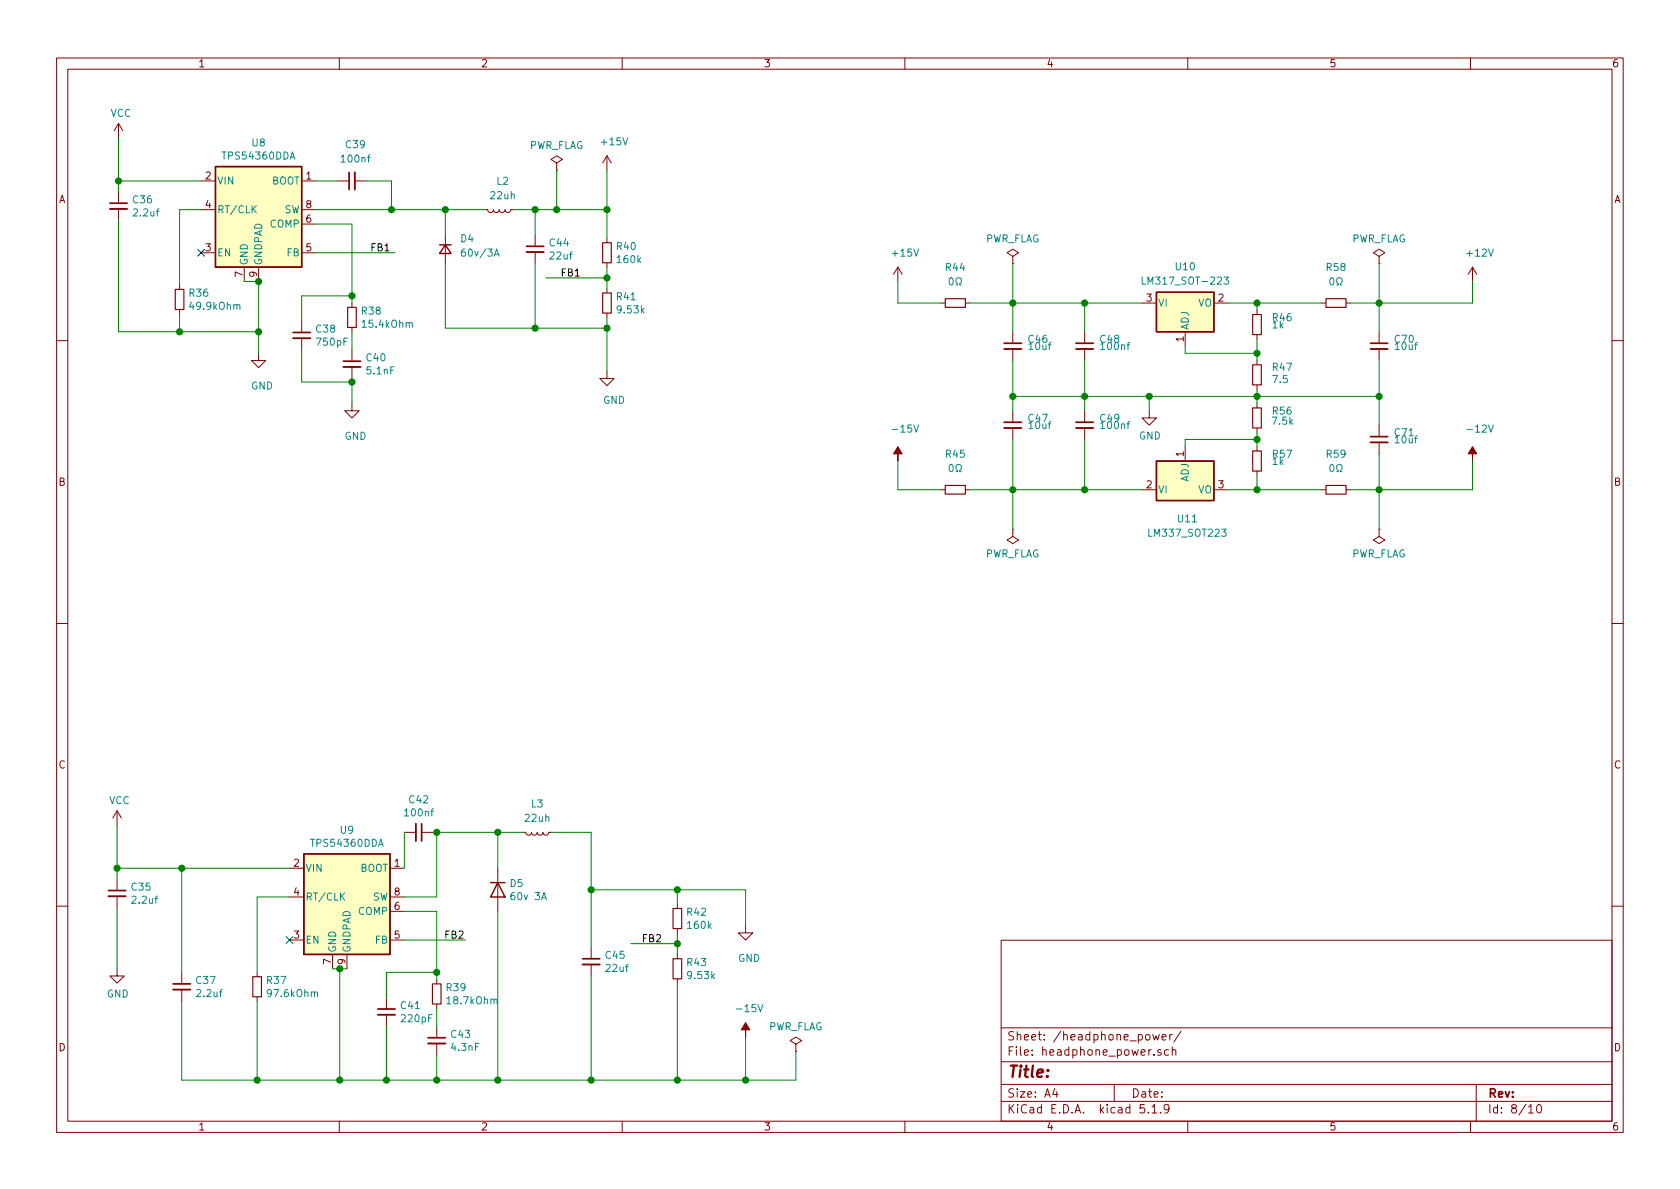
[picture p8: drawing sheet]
<svg xmlns="http://www.w3.org/2000/svg" width="297mm" height="210mm" viewBox="0 0 297 210" stroke-linecap="round" stroke-linejoin="round" font-family="sans-serif">
<g fill="none" stroke="#840000" stroke-width=".18">
<path d="M10 10.3h277v189.9h-277zM12 12.2h273v186.1h-273zM60 10.3v1.9M110 10.3v1.9M160 10.3v1.9M210 10.3v1.9M260 10.3v1.9M21 21.8l-.8 1.3M21 21.8v2.6M21 33.9v2M21 37v2M21 21.8l.7 1.3"/>
<path d="M35.6 32h2.5M35.6 37.1h2.5M53.3 32h2.6M53.3 37.1h2.6M53.3 39.6h2.6M59.7 32h2M62.7 32h2.1M85.7 37.1h.5l.1 .3 .4 .2 .3-.1 .2-.4 .2 .3 .3 .2 .4-.1 .2-.4 .1 .3 .3 .2 .4-.1 .2-.4 .1 .3 .3 .2 .4-.1 .2-.4h.5M98.4 28.8l1-.6-1-.6-1 .6 1 .6v1.3M98.4 30.1h.1M107.3 27.6v2.5M107.3 27.6l-.7 1.2"/>
<path d="M107.3 27.6l.8 1.2M31.7 50.4v.8M31.7 54.7v.8M35.6 44.7h2.5M43.2 47.2v2.6M45.7 47.2v2.6M53.3 56.8v2M53.3 59.8v2M53.3 44.7h2.6M62.2 53.6v.8M62.2 57.9v.8M78.7 41.5v5.1"/>
<path d="M94.6 41.5v2.1M94.6 44.6v2M107.3 42.2v.7M107.3 46.5v.7M107.3 51v.8M107.3 55.4v.7M158.7 47.2l-.7 1.3M158.7 47.2v2.6M158.7 47.2l.8 1.3M166.4 53.6h.7M170.7 53.6h.7M179.1 45.3l1-.6-1-.6-1 .6 1 .6v1.3"/>
<path d="M179.1 46.6h.1M179.1 58.7v2M191.8 58.7v2M201.9 53.6h2.6M209.5 58.7v2.5M214.6 53.6h2.6M222.2 54.9v.7M222.2 59.2v.7M233.7 53.6h.7M238 53.6h.8M243.8 45.3l1.1-.6-1.1-.6-1 .6 1 .6v1.3M243.8 46.6h.1"/>
<path d="M243.8 58.7v2M260.3 47.2l-.7 1.3M260.3 47.2v2.6M260.3 47.2l.8 1.3M10 60.2h2M45.7 62.5v1.2h1.3l-1.3 1.3-1.3-1.3h1.3M62.2 71.4v1.2h1.3l-1.3 1.3-1.2-1.3h1.2M62.2 61.8v2.1M62.2 64.9v2M107.3 65.7v1.2h1.3l-1.3 1.3-1.3-1.3h1.3M179.1 61.7v2M179.1 72.6v2.1"/>
<path d="M179.1 75.7v2M191.8 61.7v2M191.8 72.6v2.1M191.8 75.7v2M203.2 72.6v1.3h1.3l-1.3 1.3-1.3-1.3h1.3M209.5 79v2.5M222.2 63.7v.8M222.2 68.1v.7M222.2 71.4v.7M222.2 75.7v.7M222.2 79v.8M243.8 61.7v2"/>
<path d="M243.8 75.2v2M243.8 78.2v2.1M285 60.2h2M166.4 86.6h.7M170.7 86.6h.7M179.1 93.6v1.3l1 .6-1 .6-1-.6 1-.6M179.1 93.6h.1M201.9 86.6h2.6M214.6 86.6h2.6M222.2 83.3v.8M233.7 86.6h.7M238 86.6h.8"/>
<path d="M243.8 93.6v1.3l1.1 .6-1.1 .6-1-.6 1-.6M243.8 93.6h.1M10 110.3h2M285 110.3h2M20.7 143.4l-.8 1.2M20.7 143.4v2.5M20.7 155.4v2.1M20.7 158.5v2M20.7 143.4l.8 1.2M51.2 153.5h2.5M51.2 158.6h2.5M69 153.5h2.5"/>
<path d="M69 158.6h2.5M71.5 147.2h2M74.5 147.2h2.1M88 153.5v7.7M92.5 147.2h.5l.1 .3 .3 .2 .4-.1 .2-.4 .1 .3 .3 .2 .4-.1 .2-.4 .1 .3 .3 .2 .4-.1 .2-.4 .1 .3 .3 .2 .4-.1 .2-.4h.5M119.8 159.9v.7M10 160.2h2M20.7 171.3v1.3h1.3l-1.3 1.3-1.3-1.3h1.3M32.1 172v2M32.1 175v2M45.5 172v.7M45.5 176.3v.7"/>
<path d="M51.2 166.2h2.5M58.8 168.8v2.5M61.3 168.8v2.5M68.3 176.4v2M68.3 179.4v2.1M69 166.2h2.5M69 161.2h2.5M77.2 173.2v.8M77.2 177.5v.8M104.5 167.5v2M104.5 170.6v2M119.8 164.2v.8"/>
<path d="M119.8 168.8v.7M119.8 173.1v.8M131.8 163.7v1.3h1.3l-1.3 1.2-1.2-1.2h1.2M177 166.3h108v32h-108zM285 160.2h2M60 198.3v1.9M77.2 181.5v2M77.2 184.5v2.1M110 198.3v1.9M140.7 184.7l1-.7-1-.6-1 .6 1 .7v1.2M140.7 185.9h.1M160 198.3v1.9"/>
<path d="M177 194.8h108M177 191.8h108M177 187.8h108M177 181.8h108M186.5 192.5l-.4 1h1M186.8 193v1M197 191.8v3M202.3 195.3h-.7l-.1 .7 .3-.1 .5 .1 .1 .2-.1 .5-.2 .1-.6-.1M203 196.7v.1M203.7 195.8l.4-.5v1.5M203.7 196.8h.8M203.8 182.9l.3 1 .3-.7 .3 .7 .3-1"/>
<path d="M205.2 196.7v.1M205.3 185.7a.37 .37 0 0 0-.6 .1v.2l.6 .2v.1l-.2 .3-.4-.1M205.5 183.4l.7-.1-.1-.3-.4-.1-.2 .2v.7h.6M206.6 185.7l-.4-.1-.3 .3 .1 .6 .2 .1 .4-.1M206.7 196l-.1 .2a.48 .48 0 0 1-.7-.1v-.6a.48 .48 0 0 1 .7-.1v.1a1.19 1.19 0 0 1-.2 1.2l-.4 .1M206.8 182.9v1M207.3 185.7a.37 .37 0 0 1 .6 .1v.8M207.3 182.9l-.3 .1-.2 .2M207.3 185.1v1.5M208.8 182.3l-1.3 2M210 198.3v1.9M260 198.3v1.9"/>
<path d="M261 191.8v6.5M270.3 195.8l.4-.5v1.5M270.3 196.8h.8M271.8 195.5l.4-.2a.94 .94 0 0 1 0 1.5 .79 .79 0 0 1-.4-1.3z"/>
</g>
<g fill="none" stroke="#840000" stroke-width=".2">
<path d="M31 51.2h1.5v3.5h-1.5zM61.5 54.4h1.5v3.5h-1.5zM106.6 42.9h1.5v3.6h-1.5zM106.6 51.8h1.5v3.6h-1.5zM167.1 52.8h3.6v1.6h-3.6zM221.5 55.6h1.5v3.6h-1.5zM234.4 52.8h3.6v1.6h-3.6zM221.5 72.1h1.5v3.6h-1.5zM221.5 79.8h1.5v3.5h-1.5zM221.5 64.5h1.5v3.6h-1.5zM167.1 85.8h3.6v1.6h-3.6zM234.4 85.8h3.6v1.6h-3.6z"/>
<path d="M44.7 172.7h1.5v3.6h-1.5zM76.5 174h1.5v3.5h-1.5zM119 160.6h1.5v3.6h-1.5zM119 169.5h1.5v3.6h-1.5z"/>
</g>
<g fill="#840000" stroke="#840000" stroke-width=".18">
<path d="M260.3 79l.8 1.3h-.8v1.2v-1.2h-.7z"/>
<path d="M131.8 180.8l.8 1.3h-.8v1.3v-1.3h-.7z"/>
<path d="M158.7 79l.8 1.3h-.8v1.2v-1.2h-.7z"/>
</g>
<path d="M38.1 29.5h15.2v17.7h-15.2zM77.7 43.3h2.1M78.7 43.3l1.1 1.5h-2.1zM204.5 51.7h10.1v7h-10.1zM204.5 81.5h10.1v7h-10.1zM53.7 151h15.3v17.8h-15.3zM86.7 156.1h2.6M88 156.1l1.3 2.5h-2.6z" fill="none" stroke="#840000" stroke-width=".25"/>
<g fill="none" stroke="#008484" stroke-width=".18">
<path d="M44.8 36.9l.5 .7M45.3 36.4l-.7 .7M87.4 45.3l.4-1.3 .4 1.3M167.9 49.2l.2-.1a.69 .69 0 0 1 .4 .7 .69 .69 0 0 1-.4 .6l-.2-.1-.1-.4zM169 50.4h.3v-.2a.55 .55 0 0 1-.2-.9 .55 .55 0 0 1 .8 0l.1 .2a.53 .53 0 0 1-.3 .7v.2h.3M202 49v1.3h.6M216.4 49h.8l-.4 .5 .3 .1 .1 .4-.3 .3-.5-.2M235.2 49.2l.2-.1a.69 .69 0 0 1 .5 .7 .69 .69 0 0 1-.5 .6l-.2-.1-.1-.4zM236.3 50.4h.3v-.2a.55 .55 0 0 1-.2-.9 .55 .55 0 0 1 .8 0l.1 .2a.53 .53 0 0 1-.3 .7v.2h.3M167.9 82.3l.2-.2a.69 .69 0 0 1 .4 .7 .69 .69 0 0 1-.4 .6l-.2-.1-.1-.4zM169 83.4h.3v-.2a.55 .55 0 0 1-.2-.8 .55 .55 0 0 1 .8-.1l.1 .2a.53 .53 0 0 1-.3 .7v.2h.3M235.2 82.3l.2-.2a.69 .69 0 0 1 .5 .7 .69 .69 0 0 1-.5 .6l-.2-.1-.1-.4z"/>
<path d="M236.3 83.4h.3v-.2a.55 .55 0 0 1-.2-.8 .55 .55 0 0 1 .8-.1l.1 .2a.53 .53 0 0 1-.3 .7v.2h.3M60.4 158.5l.5 .7M60.9 157.9l-.7 .7"/>
</g>
<g fill="none" stroke="#840000" stroke-width=".33">
<path d="M19.4 37h3.1M62.7 30.5v3M51.8 59.8h3.1M93.1 44.6h3M60.7 64.9h3.1M177.5 61.7h3.1M177.5 75.7h3.1M190.2 61.7h3.1M190.2 75.7h3.1M242.3 61.7h3.1M242.3 78.2h3.1M19.2 158.5h3"/>
<path d="M73.5 145.7v3M30.6 175h3.1M66.8 179.4h3M103 170.6h3M75.7 184.5h3"/>
</g>
<g fill="none" stroke="#840000" stroke-width=".3">
<path d="M19.4 35.9h3.1M61.7 30.5v3M51.8 58.8h3.1M93.1 43.6h3M60.7 63.9h3.1M177.5 60.7h3.1M177.5 74.7h3.1M190.2 60.7h3.1M190.2 74.7h3.1M242.3 60.7h3.1M242.3 77.2h3.1M19.2 157.5h3"/>
<path d="M74.5 145.7v3M30.6 174h3.1M66.8 178.4h3M103 169.5h3M75.7 183.5h3"/>
</g>
<g fill="#ffffc2" stroke="#ffffc2" stroke-width=".18">
<path d="M38.1 29.5h15.2v17.7h-15.2z"/>
<path d="M53.7 151h15.3v17.8h-15.3z"/>
<path d="M204.5 51.7h10.1v7h-10.1z"/>
<path d="M204.5 81.5h10.1v7h-10.1z"/>
</g>
<g fill="none" stroke="#008400" stroke-width=".18">
<path d="M21 24.4v9.5M21 39v19.7h24.7M21 32h14.6M35.6 37.1h-3.9v13.3M55.9 37.1h29.8M55.9 32h3.8M55.9 39.6h6.3v14M64.8 32h4.4v5.1M78.7 37.1v4.4M90.8 37.1h16.5M94.6 37.1v4.4M98.4 30.1v7"/>
<path d="M107.3 30.1v12.1M31.7 55.5v3.2M43.2 49.8h2.5v12.7M55.9 44.7h13.9M62.2 58.7v3.1M62.2 52.3h-8.9v4.5M78.7 46.6v11.4h28.6M94.6 46.6v11.4M96.5 49.1h10.8M107.3 47.2v3.8M107.3 56.1v9.6M158.7 49.8v3.8h7.7"/>
<path d="M171.4 53.6h30.5M179.1 46.6v12.1M191.8 53.6v5.1M217.2 53.6h16.5M222.2 53.6v1.3M222.2 59.9v3.8M243.8 46.6v12.1M260.3 49.8v3.8h-21.5M53.3 61.8v5.8h8.9M62.2 66.9v4.5M179.1 70.1h64.7M179.1 63.7v8.9"/>
<path d="M179.1 77.7v15.9M191.8 63.7v8.9M191.8 77.7v8.9M203.2 70.1v2.5M209.5 61.2v1.3h12.7M222.2 68.8v2.6M222.2 76.4v2.6M222.2 77.7h-12.7v1.3M243.8 63.7v11.5M158.7 81.5v5.1h7.7M171.4 86.6h30.5M217.2 86.6h16.5"/>
<path d="M222.2 84.1v2.5M243.8 80.3v13.3M260.3 81.5v5.1h-21.5M20.7 153.5h30.5M20.7 145.9v9.5M32.1 153.5v18.5M51.2 158.6h-5.7v13.4M71.5 147.2v6.3M76.6 147.2h15.9M77.2 147.2v11.4h-5.7M88 147.2v6.3M97.5 147.2h7v20.3"/>
<path d="M104.5 157.3h27.3v6.4M119.8 157.3v2.6M20.7 160.5v10.8M32.1 177v14h108.6v-5.1M45.5 177v14M58.8 171.3h2.5M60.1 171.3v19.7M71.5 166.2h10.8M71.5 161.2h5.7v12M77.2 172h-8.9v4.4M77.2 178.3v3.2M88 161.2v29.8"/>
<path d="M104.5 172.6v18.4M111.5 166.9h8.3M119.8 165v3.8M119.8 173.9v17.1M68.3 181.5v9.5M77.2 186.6v4.4M131.8 183.4v7.6"/>
</g>
<g fill="#008400" stroke="#008400" stroke-width=".25">
<circle cx="45.5" cy="191" r=".51"/>
<circle cx="20.7" cy="153.5" r=".51"/>
<circle cx="179.1" cy="53.6" r=".51"/>
<circle cx="191.8" cy="53.6" r=".51"/>
<circle cx="60.1" cy="191" r=".51"/>
<circle cx="191.8" cy="86.6" r=".51"/>
<circle cx="203.2" cy="70.1" r=".51"/>
<circle cx="191.8" cy="70.1" r=".51"/>
<circle cx="32.1" cy="153.5" r=".51"/>
<circle cx="179.1" cy="86.6" r=".51"/>
<circle cx="77.2" cy="147.2" r=".51"/>
<circle cx="179.1" cy="70.1" r=".51"/>
<circle cx="119.8" cy="157.3" r=".51"/>
<circle cx="60.1" cy="171.3" r=".51"/>
<circle cx="222.3" cy="70.1" r=".51"/>
<circle cx="98.4" cy="37.1" r=".51"/>
<circle cx="94.6" cy="37.1" r=".51"/>
<circle cx="104.5" cy="191" r=".51"/>
<circle cx="104.5" cy="157.3" r=".51"/>
<circle cx="107.3" cy="37.1" r=".51"/>
<circle cx="119.8" cy="191" r=".51"/>
<circle cx="107.3" cy="49.1" r=".51"/>
<circle cx="107.3" cy="58" r=".51"/>
<circle cx="119.8" cy="166.9" r=".51"/>
<circle cx="131.8" cy="191" r=".51"/>
<circle cx="94.6" cy="58" r=".51"/>
<circle cx="88" cy="147.2" r=".51"/>
<circle cx="78.7" cy="37.1" r=".51"/>
<circle cx="69.2" cy="37.1" r=".51"/>
<circle cx="222.3" cy="53.6" r=".51"/>
<circle cx="62.2" cy="52.3" r=".51"/>
<circle cx="62.2" cy="67.6" r=".51"/>
<circle cx="243.8" cy="86.6" r=".51"/>
<circle cx="243.8" cy="70.1" r=".51"/>
<circle cx="243.8" cy="53.6" r=".51"/>
<circle cx="45.7" cy="49.8" r=".51"/>
<circle cx="88" cy="191" r=".51"/>
<circle cx="77.2" cy="191" r=".51"/>
<circle cx="31.8" cy="58.7" r=".51"/>
<circle cx="68.3" cy="191" r=".51"/>
<circle cx="45.7" cy="58.7" r=".51"/>
<circle cx="222.3" cy="86.6" r=".51"/>
<circle cx="21" cy="32" r=".51"/>
<circle cx="222.3" cy="77.7" r=".51"/>
<circle cx="77.2" cy="172" r=".51"/>
<circle cx="222.3" cy="62.5" r=".51"/>
</g>
<path d="M35 44.1l1.2 1.2M36.2 44.1l-1.2 1.2M50.6 165.6l1.2 1.2M51.8 165.6l-1.2 1.2" fill="none" stroke="#000084" stroke-width=".18"/>
<text font-size="2.8" fill="#840000" x="178" y="190.5">Title:</text>
<g font-size="2.1" fill="#840000">
<text x="178" y="184">Sheet: /headphone_power/</text>
<text x="178" y="186.7">File: headphone_power.sch</text>
<text x="178" y="196.9">KiCad E.D.A. kicad 5.1.9</text>
<text x="178" y="194.1">Size: A4</text>
<text x="200" y="194.1">Date:</text>
<text x="263" y="194.1">Rev:</text>
<text x="263" y="196.9">Id: 8/10</text>
</g>
<g font-size="1.8" fill="#840000">
<text x="35" y="11.9">1</text>
<text x="85" y="11.9">2</text>
<text x="135" y="11.9">3</text>
<text x="185" y="11.9">4</text>
<text x="235" y="11.9">5</text>
<text x="285" y="11.9">6</text>
<text x="10.4" y="35.9">A</text>
<text x="36.3" y="31.7">2</text>
<text x="54.1" y="31.7">1</text>
<text x="285.4" y="35.9">A</text>
<text x="36.3" y="36.8">4</text>
<text x="54.1" y="39.4">6</text>
<text x="54.1" y="36.8">8</text>
<text x="36.3" y="44.4">3</text>
<text x="54.1" y="44.4">5</text>
<text x="42.9" y="49" transform="rotate(-90 42.9 49)">7</text>
<text x="45.5" y="49" transform="rotate(-90 45.5 49)">9</text>
<text x="202.7" y="53.3">3</text>
<text x="215.4" y="53.3">2</text>
<text x="209.3" y="60.4" transform="rotate(-90 209.3 60.4)">1</text>
<text x="209.3" y="80.7" transform="rotate(-90 209.3 80.7)">1</text>
<text x="10.4" y="85.9">B</text>
<text x="202.7" y="86.4">2</text>
<text x="215.4" y="86.4">3</text>
<text x="285.4" y="85.9">B</text>
<text x="10.4" y="135.9">C</text>
<text x="285.4" y="135.9">C</text>
<text x="52" y="153.3">2</text>
<text x="69.7" y="153.3">1</text>
<text x="52" y="158.4">4</text>
<text x="69.7" y="160.9">6</text>
<text x="69.7" y="158.4">8</text>
<text x="52" y="166">3</text>
<text x="69.7" y="166">5</text>
<text x="58.5" y="170.5" transform="rotate(-90 58.5 170.5)">7</text>
<text x="61.1" y="170.5" transform="rotate(-90 61.1 170.5)">9</text>
<text x="10.4" y="185.9">D</text>
<text x="285.4" y="185.9">D</text>
<text x="35" y="199.9">1</text>
<text x="85" y="199.9">2</text>
<text x="135" y="199.9">3</text>
<text x="185" y="199.9">4</text>
<text x="235" y="199.9">5</text>
<text x="285" y="199.9">6</text>
</g>
<g font-size="1.8" fill="#008484">
<text x="19.5" y="20.7">VCC</text>
<text x="39.6" y="28.2">TPS54360DDA</text>
<text x="44.6" y="25.9">U8</text>
<text x="60.5" y="28.7">100nf</text>
<text x="61.2" y="26.2">C39</text>
<text x="93.5" y="26.4">PWR_FLAG</text>
<text x="106.5" y="25.7">+15V</text>
<text x="23.6" y="36">C36</text>
<text x="38.4" y="32.6">VIN</text>
<text x="48" y="32.6">BOOT</text>
<text x="86.8" y="35.2">22uh</text>
<text x="87.9" y="32.7">L2</text>
<text x="23.7" y="38.3">2.2uf</text>
<text x="38.4" y="37.7">RT/CLK</text>
<text x="47.8" y="40.3">COMP</text>
<text x="50.2" y="37.7">SW</text>
<text x="38.4" y="45.3">EN</text>
<text x="43.8" y="47" transform="rotate(-90 43.8 47)">GND</text>
<text x="46.4" y="47" transform="rotate(-90 46.4 47)">GNDPAD</text>
<text x="50.7" y="45.3">FB</text>
<text x="81.5" y="42.8">D4</text>
<text x="82" y="45.4">60v/3A</text>
<text x="97.2" y="43.6">C44</text>
<text x="97.4" y="45.9">22uf</text>
<text x="109.1" y="44.2">R40</text>
<text x="109.2" y="46.5">160k</text>
<text x="157.9" y="45.4">+15V</text>
<text x="167.3" y="47.9">R44</text>
<text x="174.1" y="42.9">PWR_FLAG</text>
<text x="207.9" y="47.8">U10</text>
<text x="234.6" y="47.9">R58</text>
<text x="238.9" y="42.9">PWR_FLAG</text>
<text x="259.5" y="45.4">+12V</text>
<text x="33.5" y="52.5">R36</text>
<text x="109.1" y="53.1">R41</text>
<text x="202.7" y="50.3">LM317_SOT-223</text>
<text x="33.8" y="54.8">49.9kOhm</text>
<text x="56" y="58.8">C38</text>
<text x="64" y="55.6">R38</text>
<text x="64.3" y="58">15.4kOhm</text>
<text x="109.3" y="55.4">9.53k</text>
<text x="204.7" y="54.2">VI</text>
<text x="210.2" y="58.4" transform="rotate(-90 210.2 58.4)">ADJ</text>
<text x="211.8" y="54.2">VO</text>
<text x="225" y="58.1">1k</text>
<text x="225.1" y="56.8">R46</text>
<text x="56.1" y="61.1">750pF</text>
<text x="64.8" y="63.9">C40</text>
<text x="181.9" y="60.6">C46</text>
<text x="182" y="61.9">10uf</text>
<text x="194.6" y="60.6">C48</text>
<text x="194.8" y="61.9">100nf</text>
<text x="225.1" y="65.6">R47</text>
<text x="246.7" y="60.6">C70</text>
<text x="246.8" y="61.9">10uf</text>
<text x="44.4" y="68.9">GND</text>
<text x="64.9" y="66.2">5.1nF</text>
<text x="106.6" y="71.4">GND</text>
<text x="225.1" y="67.7">7.5</text>
<text x="60.9" y="77.8">GND</text>
<text x="158.2" y="76.5">-15V</text>
<text x="181.9" y="74.6">C47</text>
<text x="182" y="75.9">10uf</text>
<text x="194.6" y="74.6">C49</text>
<text x="194.8" y="75.9">100nf</text>
<text x="201.4" y="77.7">GND</text>
<text x="225" y="75.1">7.5k</text>
<text x="225.1" y="73.3">R56</text>
<text x="246.7" y="77.1">C71</text>
<text x="259.8" y="76.5">-12V</text>
<text x="167.3" y="80.9">R45</text>
<text x="225" y="82.2">1k</text>
<text x="225.1" y="80.9">R57</text>
<text x="234.6" y="80.9">R59</text>
<text x="246.8" y="78.4">10uf</text>
<text x="204.7" y="87.2">VI</text>
<text x="210.2" y="85.3" transform="rotate(-90 210.2 85.3)">ADJ</text>
<text x="211.8" y="87.2">VO</text>
<text x="203.4" y="94.9">LM337_SOT223</text>
<text x="208.3" y="92.4">U11</text>
<text x="174.1" y="98.6">PWR_FLAG</text>
<text x="238.9" y="98.6">PWR_FLAG</text>
<text x="19.3" y="142.2">VCC</text>
<text x="72.4" y="142.1">C42</text>
<text x="94" y="142.8">L3</text>
<text x="55.2" y="149.8">TPS54360DDA</text>
<text x="60.2" y="147.4">U9</text>
<text x="71.7" y="144.4">100nf</text>
<text x="92.9" y="145.3">22uh</text>
<text x="54" y="154.2">VIN</text>
<text x="63.6" y="154.2">BOOT</text>
<text x="23.3" y="157.5">C35</text>
<text x="23.5" y="159.8">2.2uf</text>
<text x="54" y="159.3">RT/CLK</text>
<text x="63.4" y="161.8">COMP</text>
<text x="65.9" y="159.3">SW</text>
<text x="90.2" y="156.9">D5</text>
<text x="90.6" y="159.2">60v 3A</text>
<text x="121.5" y="161.9">R42</text>
<text x="54" y="166.9">EN</text>
<text x="66.3" y="166.9">FB</text>
<text x="121.7" y="164.3">160k</text>
<text x="59.4" y="168.5" transform="rotate(-90 59.4 168.5)">GND</text>
<text x="62" y="168.5" transform="rotate(-90 62 168.5)">GNDPAD</text>
<text x="107.1" y="169.6">C45</text>
<text x="107.3" y="171.9">22uf</text>
<text x="121.5" y="170.8">R43</text>
<text x="121.7" y="173.1">9.53k</text>
<text x="130.5" y="170.1">GND</text>
<text x="18.9" y="176.4">GND</text>
<text x="34.7" y="174">C37</text>
<text x="34.9" y="176.3">2.2uf</text>
<text x="47.2" y="174">R37</text>
<text x="47.5" y="176.3">97.6kOhm</text>
<text x="70.9" y="178.5">C41</text>
<text x="79" y="175.3">R39</text>
<text x="79.3" y="177.6">18.7kOhm</text>
<text x="130.6" y="179">-15V</text>
<text x="71.1" y="180.8">220pF</text>
<text x="79.8" y="183.5">C43</text>
<text x="79.9" y="185.8">4.3nF</text>
<text x="135.8" y="182.2">PWR_FLAG</text>
</g>
<g font-size="1.8">
<text x="65.4" y="44.4">FB1</text>
<text x="99.1" y="48.9">FB1</text>
<text x="78.5" y="166">FB2</text>
<text x="113.4" y="166.6">FB2</text>
</g>
</svg>
